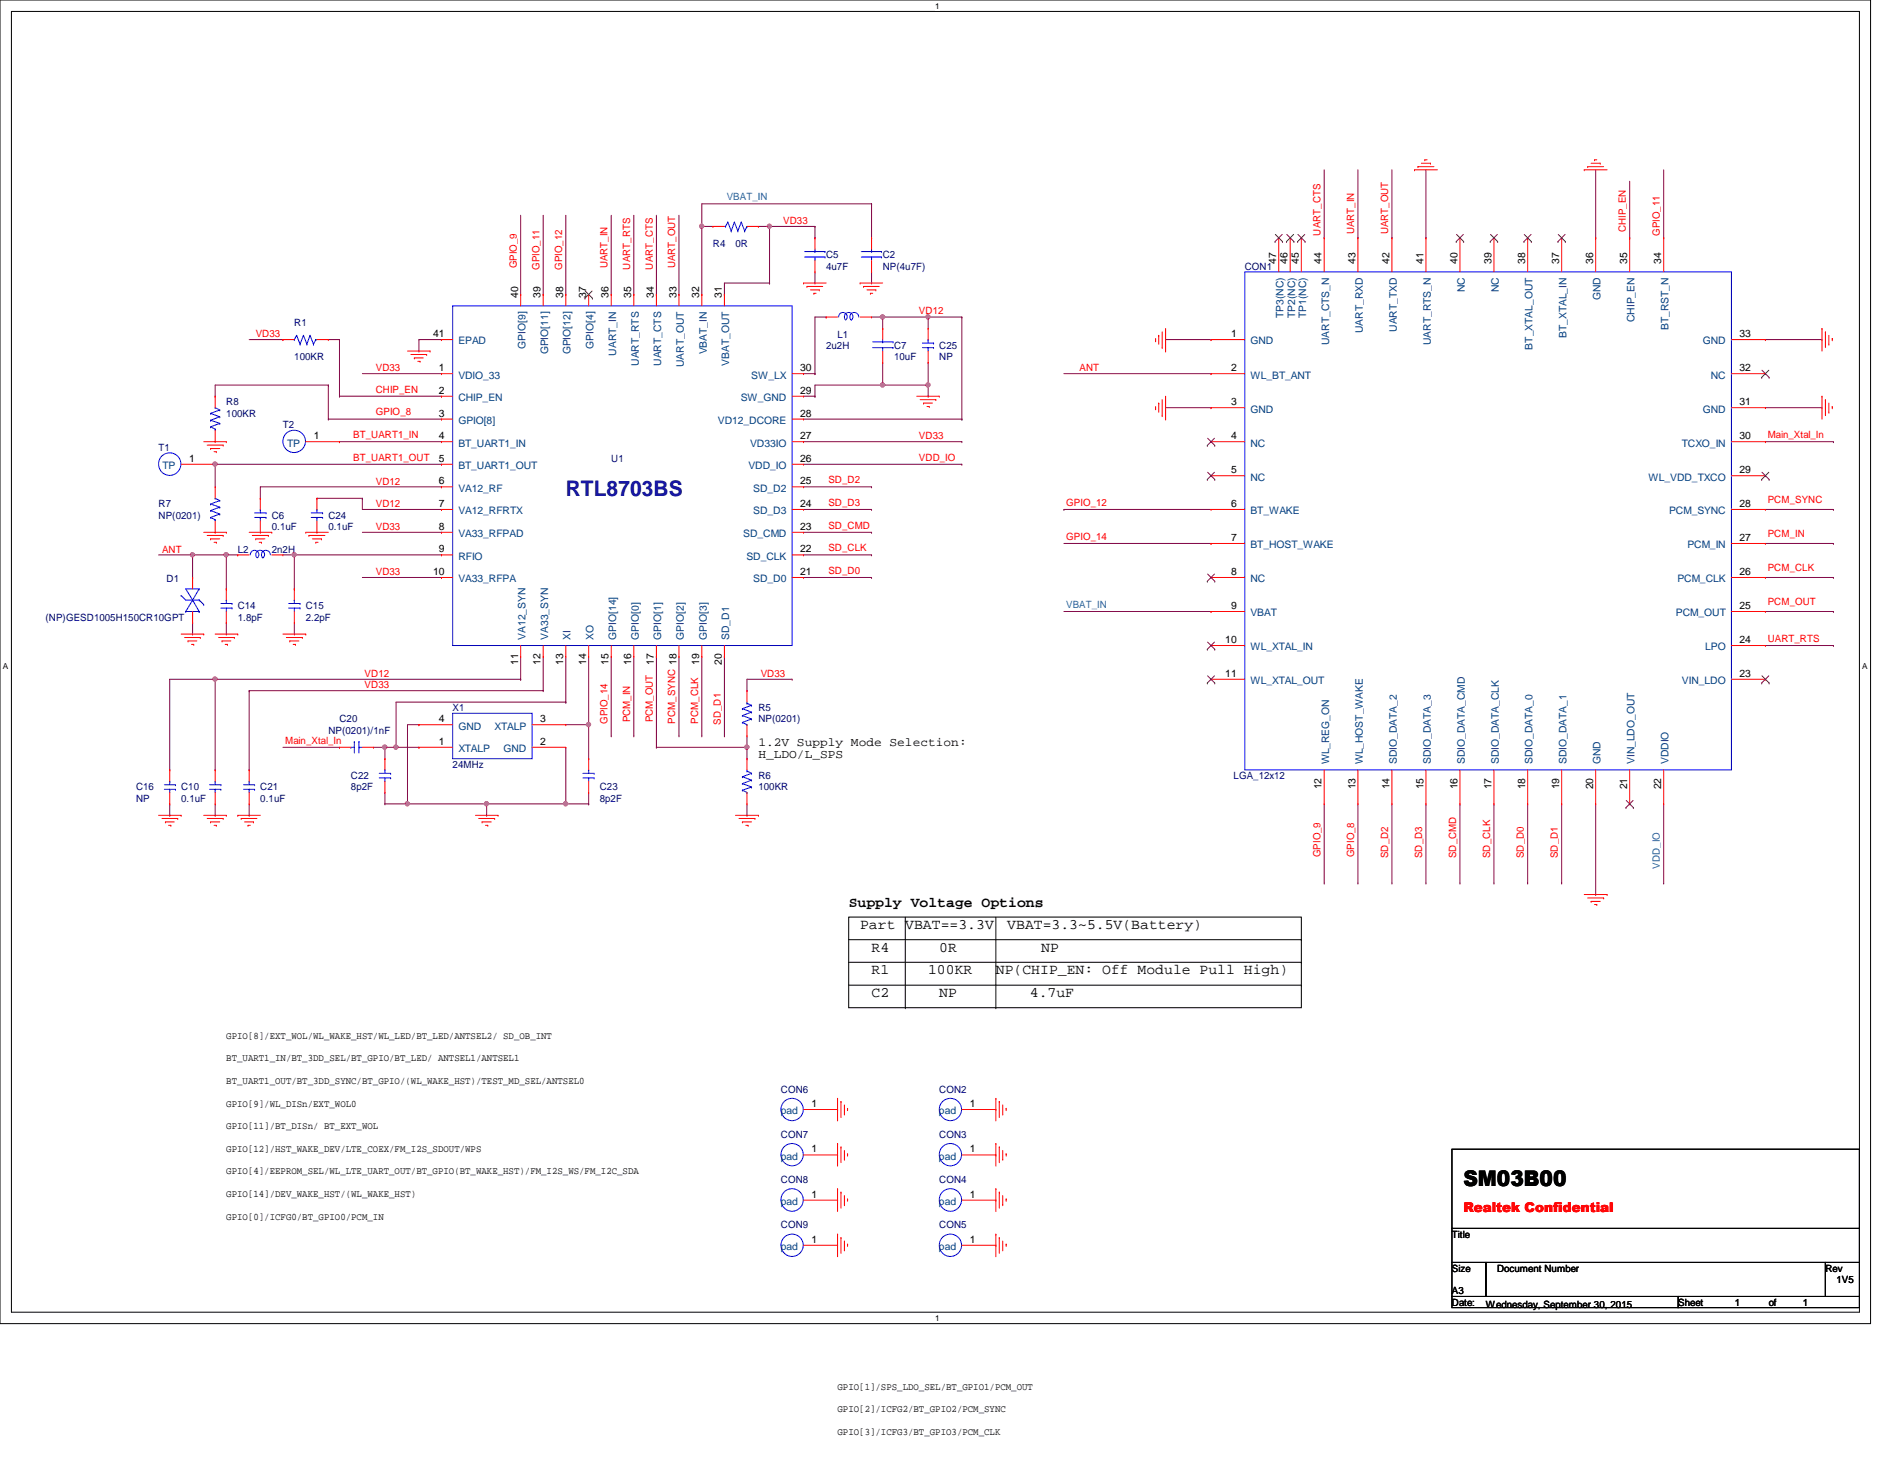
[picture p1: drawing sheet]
<svg xmlns="http://www.w3.org/2000/svg" width="279mm" height="216mm" viewBox="0 0 279 216" stroke-linecap="round" stroke-linejoin="round" font-family="sans-serif">
<path d="M0 0h277.1v196h-277.1zM1.7 1.7h273.8v192.6h-273.8z" fill="none" stroke="#000" stroke-width=".15"/>
<g fill="#fff">
<path d="M138.6 .2h.6v1.3h-.6z"/>
<path d="M138.6 194.5h.6v1.3h-.6z"/>
<path d="M.4 98h.8v1.4h-.8z"/>
<path d="M275.9 98h.7v1.4h-.7z"/>
</g>
<path d="M125.7 135.8h67.1v13.4h-67.1zM125.7 139.1h67.1M134.1 135.8v13.4M147.5 135.8v13.4M192.8 139.1h.1M125.7 142.5h67.1M125.7 145.9h67.1M134.1 149.2h.1M147.5 149.2h.1M192.8 142.5h.1M192.8 145.9h.1" fill="none" stroke="#000" stroke-width=".15"/>
<path d="M33.5 93.9h.1M33.5 87.2h.1M33.5 82.2v5M33.5 92.2v1.7M43.6 93.9h.1M43.6 92.2v1.7M36.9 119v1.7M36.9 120.7h.1" fill="none" stroke="#800040" stroke-width=".15"/>
<circle cx="33.5" cy="82.1" r=".32" fill="#f0f"/>
<circle cx="33.5" cy="82.1" r=".32" fill="none" stroke="#f0f" stroke-width=".15"/>
<g fill="none" stroke="#800040" stroke-width=".15">
<path d="M90.6 31.9v11.7M93.9 31.9v11.7M97.2 31.9v11.7M100.6 31.9v11.7M90.6 43.6h.1M93.9 43.6h.1M97.2 43.6h.1M100.6 43.6h.1M130.8 46.9h6.7M137.5 46.9h.1M119 62.1h23.5M142.5 62.1h.1"/>
<path d="M43.6 82.2h21.8M65.4 82.2h.1M107.3 97.2v11.8M119 82.2h10.1M119 85.5h10.1M129.1 82.2h.1M129.1 85.5h.1M107.3 109h.1"/>
</g>
<circle cx="137.5" cy="46.9" r=".32" fill="#f0f"/>
<circle cx="137.5" cy="46.9" r=".32" fill="none" stroke="#f0f" stroke-width=".15"/>
<g fill="none" stroke="#800040" stroke-width=".15">
<path d="M104 30.2h25.1M129.1 30.2h.1M196.2 35.2h.1M196.2 25.1v10.1M201.2 35.2h.1M201.2 25.1v10.1M206.2 35.2h.1M206.2 25.1v10.1M211.2 35.2h.1M211.2 25.1v10.1M236.4 35.2h.1M236.4 25.1v10.1"/>
<path d="M241.4 35.2h.1M241.4 26.8v8.4M246.5 35.2h.1M246.5 25.1v10.1M119 58.7h1.7M120.7 58.7h.1M120.7 41.9h.1M120.7 40.3v1.6M129.1 41.9h.1M129.1 40.3v1.6M130.8 48.6h.1M130.8 46.9v1.7"/>
<path d="M142.5 46.9v15.2M157.6 55.3h21.8M172.7 50.3h6.7M179.4 55.3h.1M179.4 50.3h.1M261.5 50.3h8.4M269.9 50.3h.1M53.7 78.8h11.7M65.4 78.8h.1M119 78.8h10.1M119 75.4h10.1M119 68.7h23.5"/>
<path d="M119 72.1h10.1M119 65.4h23.5M129.1 78.8h.1M129.1 75.4h.1M129.1 72.1h.1M142.5 68.7h.1M142.5 65.4h.1M142.5 62.1h.1M157.6 75.4h.1M157.6 75.4h21.8M172.7 60.4h6.7M179.4 60.4h.1"/>
<path d="M261.5 75.4h10.1M261.5 65.4h10.1M261.5 60.4h8.4M269.9 60.4h.1M271.6 65.4h.1M271.6 75.4h.1M33.5 82.2h1.7M35.2 82.2h.1M77.1 97.2v3.4M80.5 97.2v5.1M83.8 97.2v6.8M87.2 97.2v15.2"/>
<path d="M90.6 97.2v11.8M93.9 97.2v11.8M97.2 97.2v13.5M100.6 97.2v11.8M104 97.2v11.8M157.6 80.5h21.8M157.6 90.6h21.8M179.4 80.5h.1M179.4 90.6h.1M261.5 80.5h10.1M261.5 90.6h10.1M261.5 85.5h10.1"/>
<path d="M261.5 95.6h10.1M271.6 80.5h.1M271.6 90.6h.1M271.6 85.5h.1M271.6 95.6h.1M41.9 110.7h8.4M50.3 110.7h.1M72.1 119v1.7M77.1 100.6h.1M80.5 102.3h.1M83.8 104h.1M87.2 112.4h.1"/>
<path d="M87.2 107.3h.1M90.6 109h.1M93.9 109h.1M97.2 110.7h.1M100.6 109h.1M104 109h.1M110.7 119v1.7M196.2 119v11.8M201.2 119v11.8M206.2 119v11.8M211.2 119v11.8M216.3 119v11.8"/>
<path d="M221.3 119v11.8M226.3 119v11.8M231.4 119v11.8M236.4 119v13.5M246.5 119v11.8M72.1 120.7h.1M110.7 120.7h.1M196.2 130.8h.1M201.2 130.8h.1M206.2 130.8h.1M211.2 130.8h.1M216.3 130.8h.1"/>
<path d="M221.3 130.8h.1M226.3 130.8h.1M231.4 130.8h.1M236.4 132.5h.1M246.5 130.8h.1"/>
</g>
<circle cx="130.7" cy="46.9" r=".32" fill="#f0f"/>
<circle cx="130.7" cy="46.9" r=".32" fill="none" stroke="#f0f" stroke-width=".15"/>
<g fill="none" stroke="#800040" stroke-width=".15">
<path d="M114 33.5h6.7M120.7 33.5h.1M53.7 55.3h11.7M65.4 55.3h.1M120.7 55.3h.1M120.7 46.9v8.4M57 112.4h.1M57 110.7v1.7M58.7 110.7h.1M58.7 104v6.7M60.4 119h.1M60.4 107.3v11.7"/>
<path d="M83.8 119h.1M83.8 110.7v8.3M110.7 110.7h.1M110.7 109v1.7M110.7 100.6h6.6M117.3 100.6h.1"/>
</g>
<circle cx="58.6" cy="110.6" r=".32" fill="#f0f"/>
<circle cx="58.6" cy="110.6" r=".32" fill="none" stroke="#f0f" stroke-width=".15"/>
<g fill="none" stroke="#800040" stroke-width=".15">
<path d="M77.1 31.9v11.7M80.5 31.9v11.7M83.8 31.9v11.7M48.6 57v5.1M50.3 58.7h.1M50.3 50.3v8.4M62.1 50.3h3.3M65.4 50.3h.1M77.1 43.6h.1M80.5 43.6h.1M83.8 43.6h.1M120.7 57h10.1"/>
<path d="M130.8 57h.1M31.9 68.7h.1M31.9 68.7v3.4M38.6 72.1h26.8M46.9 73.8h.1M46.9 73.8h6.8M48.6 62.1h.1M53.7 75.4h11.7M65.4 75.4h.1M65.4 72.1h.1M31.9 114h.1M31.9 100.6v13.4"/>
<path d="M31.9 119v1.7M36.9 102.3h.1M36.9 102.3h43.6M58.7 110.7h3.4M62.1 110.7h.1M31.9 120.7h.1"/>
</g>
<circle cx="130.7" cy="57" r=".32" fill="#f0f"/>
<circle cx="130.7" cy="57" r=".32" fill="none" stroke="#f0f" stroke-width=".15"/>
<path d="M114 33.5v8.4M62.1 52h.1M62.1 50.3v1.7M114 41.9h.1M43.6 87.2h.1M43.6 82.2v5" fill="none" stroke="#800040" stroke-width=".15"/>
<circle cx="114" cy="33.5" r=".32" fill="#f0f"/>
<circle cx="114" cy="33.5" r=".32" fill="none" stroke="#f0f" stroke-width=".15"/>
<path d="M129.1 35.2h.1M129.1 30.2v5M60.4 107.3h1.7M62.1 107.3h.1M97.2 110.7h13.5M110.7 110.7h.1" fill="none" stroke="#800040" stroke-width=".15"/>
<circle cx="110.6" cy="110.6" r=".32" fill="#f0f"/>
<circle cx="110.6" cy="110.6" r=".32" fill="none" stroke="#f0f" stroke-width=".15"/>
<path d="M120.7 35.2h.1M120.7 33.5v1.7M48.6 62.1h16.8M65.4 62.1h.1M60.4 119h11.7M72.1 119h.1" fill="none" stroke="#800040" stroke-width=".15"/>
<circle cx="60.3" cy="119" r=".32" fill="#f0f"/>
<circle cx="60.3" cy="119" r=".32" fill="none" stroke="#f0f" stroke-width=".15"/>
<circle cx="72.1" cy="119" r=".32" fill="#f0f"/>
<circle cx="72.1" cy="119" r=".32" fill="none" stroke="#f0f" stroke-width=".15"/>
<path d="M41.9 82.2h1.7M43.6 82.2h.1M58.7 104h25.1M83.8 104h.1" fill="none" stroke="#800040" stroke-width=".15"/>
<circle cx="43.6" cy="82.1" r=".32" fill="#f0f"/>
<circle cx="43.6" cy="82.1" r=".32" fill="none" stroke="#f0f" stroke-width=".15"/>
<path d="M31.9 57h16.7M48.6 57h.1M119 55.3h1.7M120.7 58.7h.1M120.7 55.3h.1M120.7 57v1.7M129.1 46.9h1.7M130.8 46.9h.1M137.5 58.7h.1M137.5 57v1.7M83.8 107.3h3.4M87.2 107.3h.1" fill="none" stroke="#800040" stroke-width=".15"/>
<circle cx="87.2" cy="107.3" r=".32" fill="#f0f"/>
<circle cx="87.2" cy="107.3" r=".32" fill="none" stroke="#f0f" stroke-width=".15"/>
<g fill="none" stroke="#800040" stroke-width=".15">
<path d="M31.9 58.7h.1M31.9 57v1.7M48.6 50.3h1.7M50.3 50.3h.1M50.3 58.7h15.1M65.4 58.7h.1M120.7 46.9h1.7M122.4 46.9h.1M53.7 73.8h.1M53.7 73.8v1.6M53.7 85.5h11.7M65.4 85.5h.1"/>
<path d="M55.3 110.7h1.7M57 119h.1M57 110.7h.1M57 117.3v1.7M57 119h3.4M60.4 119h.1M83.8 119h3.4M87.2 119h.1"/>
</g>
<circle cx="57" cy="110.6" r=".32" fill="#f0f"/>
<circle cx="57" cy="110.6" r=".32" fill="none" stroke="#f0f" stroke-width=".15"/>
<path d="M31.9 68.7h33.5M65.4 68.7h.1M36.9 114h.1M36.9 102.3v11.7M87.2 119h.1M87.2 117.3v1.7M110.7 102.3h.1M110.7 100.6v1.7" fill="none" stroke="#800040" stroke-width=".15"/>
<circle cx="31.9" cy="68.7" r=".32" fill="#f0f"/>
<circle cx="31.9" cy="68.7" r=".32" fill="none" stroke="#f0f" stroke-width=".15"/>
<path d="M25.1 100.6h6.8M31.9 100.6h.1M57 110.7h1.7M58.7 110.7h.1" fill="none" stroke="#800040" stroke-width=".15"/>
<circle cx="31.9" cy="100.6" r=".32" fill="#f0f"/>
<circle cx="31.9" cy="100.6" r=".32" fill="none" stroke="#f0f" stroke-width=".15"/>
<path d="M38.6 73.8h.1M38.6 72.1v1.7M72.1 119h11.7M83.8 119h.1M110.7 112.4h.1M110.7 110.7v1.7" fill="none" stroke="#800040" stroke-width=".15"/>
<circle cx="83.8" cy="119" r=".32" fill="#f0f"/>
<circle cx="83.8" cy="119" r=".32" fill="none" stroke="#f0f" stroke-width=".15"/>
<path d="M104 33.5h.1M104 30.2v3.3M36.9 50.3h5M41.9 50.3h.1M137.5 46.9h.1M137.5 57h.1M137.5 46.9v1.7M137.5 53.7v3.3M137.5 46.9h5M142.5 46.9h.1M50.3 65.4h.1M50.3 65.4h15.1" fill="none" stroke="#800040" stroke-width=".15"/>
<circle cx="137.5" cy="57" r=".32" fill="#f0f"/>
<circle cx="137.5" cy="57" r=".32" fill="none" stroke="#f0f" stroke-width=".15"/>
<g fill="none" stroke="#800040" stroke-width=".15">
<path d="M104 33.5h.1M104 33.5h1.6M107.3 43.6h.1M114 41.9h.1M114 41.9h-6.7v1.7M130.8 57h.1M130.8 53.7v3.3M130.8 57h6.7M137.5 57h.1M25.1 114h.1M25.1 100.6v13.4M25.1 119v1.7"/>
<path d="M31.9 100.6h45.2M77.1 100.6h.1M25.1 120.7h.1"/>
</g>
<circle cx="103.9" cy="33.5" r=".32" fill="#f0f"/>
<circle cx="103.9" cy="33.5" r=".32" fill="none" stroke="#f0f" stroke-width=".15"/>
<path d="M104 33.5v10.1M112.4 33.5h1.6M114 33.5h.1M104 43.6h.1M28.5 85.5h.1M28.5 82.2v3.3" fill="none" stroke="#800040" stroke-width=".15"/>
<circle cx="28.5" cy="82.1" r=".32" fill="#f0f"/>
<circle cx="28.5" cy="82.1" r=".32" fill="none" stroke="#f0f" stroke-width=".15"/>
<path d="M23.5 82.2h10M28.5 82.2h.1M28.5 93.9h.1M28.5 92.2v1.7M33.5 82.2h.1" fill="none" stroke="#800040" stroke-width=".15"/>
<g fill="none" stroke="#f00" stroke-width=".15">
<path d="M105.6 33.5h.1M105.6 33.5h1.7M110.7 33.5h1.7M112.4 33.5h.1M120.7 35.2h.1M120.7 35.2v1.7M120.7 38.6v1.7M129.1 35.2h.1M129.1 35.2v1.7M129.1 38.6v1.7M189.4 35.2h.1M189.4 35.2v5.1"/>
<path d="M191.1 35.2h.1M191.1 35.2v5.1M192.8 35.2h.1M192.8 35.2v5.1M196.2 35.2h.1M196.2 35.2v5.1M201.2 35.2h.1M201.2 35.2v5.1M206.2 35.2h.1M206.2 35.2v5.1M209.5 25.1h.1M209.5 25.1h3.4"/>
<path d="M210.1 24.7h.1M210.1 24.7h2.3M210.6 24.2h1.3M211.1 23.7h.1M211.1 23.7h.3M211.2 35.2h.1M211.2 35.2v5.1M211.9 24.2h.1M216.3 35.2h.1M216.3 35.2v5.1M221.3 35.2h.1M221.3 35.2v5.1"/>
<path d="M226.3 35.2h.1M226.3 35.2v5.1M231.4 35.2h.1M231.4 35.2v5.1M234.7 25.1h.1M234.7 25.1h3.4M235.2 24.7h.1M235.2 24.7h2.4M235.7 24.2h1.4M236.2 23.7h.1M236.2 23.7h.4M236.4 35.2h.1"/>
<path d="M236.4 35.2v5.1M237.1 24.2h.1M241.4 35.2h.1M241.4 35.2v5.1M246.5 35.2h.1M246.5 35.2v5.1M31.9 58.7h.1M31.9 58.7v1.7M41.9 50.3h.1M41.9 50.3h1.7M46.9 50.3h1.7M48.6 50.3h.1"/>
<path d="M60.4 52h3.3M60.9 52.5h2.3M61.4 53h.1M61.4 53h1.3M61.9 53.5h.3M62.2 53.5h.1M63.2 52.5h.1M63.7 52h.1M65.4 55.3h.1M65.4 58.7h.1M65.4 50.3h.1M65.4 58.7h1.7"/>
<path d="M65.4 50.3h1.7M65.4 55.3h1.7M77.1 43.6h.1M77.1 43.6v1.7M80.5 43.6h.1M80.5 43.6v1.7M83.8 43.6h.1M83.8 43.6v1.7M87.2 43.6h.1M87.2 43.6v1.7M90.6 43.6h.1M90.6 43.6v1.7"/>
<path d="M93.9 43.6h.1M93.9 43.6v1.7M97.2 43.6h.1M97.2 43.6v1.7M100.6 43.6h.1M100.6 43.6v1.7M104 43.6h.1M104 43.6v1.7M107.3 43.6h.1M107.3 43.6v1.7M117.3 58.7h1.7M117.3 55.3h1.7"/>
<path d="M119 41.9h.1M119 58.7h.1M119 55.3h.1M119 41.9h3.4M119.5 42.4h.1M119.5 42.4h2.4M120.1 42.9h1.3M120.6 43.4h.1M120.6 43.4h.3M120.7 40.3h.1M121.4 42.9h.1M122.4 46.9h.1"/>
<path d="M122.4 46.9h1.7M127.4 41.9h.1M127.4 41.9h3.4M127.4 46.9h1.7M127.9 42.4h.1M127.9 42.4h2.4M128.4 42.9h1.4M128.9 43.4h.1M128.9 43.4h.4M129.1 40.3h.1M129.1 46.9h.1M129.8 42.9h.1"/>
<path d="M130.8 48.6h.1M130.8 53.7h.1M130.8 48.6v1.7M130.8 52v1.7M135.8 58.7h3.3M136.3 59.2h2.3M136.8 59.7h.1M136.8 59.7h1.3M137.5 53.7h.1M137.5 48.6h.1M137.5 48.6v1.7M137.5 52v1.7"/>
<path d="M138.6 59.2h.1M139.1 58.7h.1M171.2 50.5h.1M171.2 50.1v.4M171.7 49.7h.1M171.7 59.7h.1M171.7 49.7v1.3M171.7 59.7v1.3M172.2 51.5h.1M172.2 49.1v2.4M172.2 59.2v2.4M172.7 52h.1"/>
<path d="M172.7 48.6v3.4M172.7 58.7v3.4M179.4 55.3h.1M179.4 50.3h.1M179.4 50.3h5M179.4 55.3h5M256.5 50.3h5M256.5 55.3h5M261.5 50.3h.1M261.5 55.3h.1M269.9 48.6h.1M269.9 58.7h.1"/>
<path d="M269.9 48.6v3.4M269.9 58.7v3.4M270.4 49.1h.1M270.4 59.2h.1M270.4 49.1v2.4M270.4 59.2v2.4M270.9 51h.1M270.9 49.7v1.3M270.9 59.7v1.3M271.4 50.1h.1M271.4 50.1v.4M26.8 68.7h5.1"/>
<path d="M30.2 78.8h3.3M30.2 65.4h3.3M30.7 79.3h2.4M30.7 65.9h2.4M31.2 79.8h.1M31.2 66.4h.1M31.2 79.8h1.4M31.2 66.4h1.4M31.7 66.9h.3M31.9 65.4h.1M31.9 72.1h.1M31.9 78.8h.1"/>
<path d="M31.9 68.7h.1M31.9 63.7v1.7M31.9 72.1v1.7M31.9 77.1v1.7M32 66.9h.1M33.1 79.3h.1M33.1 65.9h.1M33.5 78.8h.1M33.5 65.4h.1M36.9 78.8h3.4M37.4 79.3h2.4M37.9 79.8h.1"/>
<path d="M37.9 79.8h1.3M38.6 78.8h.1M38.6 73.8h.1M38.6 73.8v1.6M38.6 77.1v1.7M39.8 79.3h.1M40.3 78.8h.1M45.3 78.8h.1M45.3 78.8h3.3M45.3 65.4h5M45.8 79.3h.1M45.8 79.3h2.3"/>
<path d="M46.3 79.8h1.3M46.9 78.8h.1M46.9 73.8h.1M46.9 73.8v1.6M46.9 77.1v1.7M47.6 79.8h.1M50.3 65.4h.1M65.4 62.1h.1M65.4 65.4h.1M65.4 68.7h.1M65.4 72.1h.1M65.4 75.4h.1"/>
<path d="M65.4 78.8h.1M65.4 78.8h1.7M65.4 65.4h1.7M65.4 68.7h1.7M65.4 75.4h1.7M65.4 62.1h1.7M65.4 72.1h1.7M117.3 78.8h1.7M117.3 65.4h1.7M117.3 68.7h1.7M117.3 75.4h1.7M117.3 62.1h1.7"/>
<path d="M117.3 72.1h1.7M119 78.8h.1M119 75.4h.1M119 72.1h.1M119 68.7h.1M119 65.4h.1M119 62.1h.1M137.3 60.2h.4M137.7 60.2h.1M171.2 60.5h.1M171.2 60.2v.3M172.2 61.6h.1"/>
<path d="M172.7 62.1h.1M179.4 75.4h.1M179.4 70.4h.1M179.4 60.4h.1M179.4 65.4h.1M179.4 65.4h5M179.4 75.4h5M179.4 60.4h5M179.4 70.4h5M256.5 65.4h5M256.5 75.4h5M256.5 60.4h5"/>
<path d="M256.5 70.4h5M261.5 75.4h.1M261.5 60.4h.1M261.5 65.4h.1M261.5 70.4h.1M270.9 61h.1M271.4 60.2h.1M271.4 60.2v.3M26.8 93.9h3.4M27.3 94.4h2.4M27.9 94.9h.1M27.9 94.9h1.3"/>
<path d="M28.4 95.4h.3M28.5 85.5h.1M28.5 92.2h.1M28.5 85.5v1.7M28.5 90.6v1.6M28.7 95.4h.1M29.7 94.4h.1M30.2 93.9h.1M31.7 80.3h.3M31.9 93.9h3.3M32 80.3h.1M32.4 94.4h2.3"/>
<path d="M32.9 94.9h.1M32.9 94.9h1.3M33.4 95.4h.3M33.5 92.2h.1M33.5 87.2h.1M33.5 87.2v1.7M33.5 90.6v1.6M33.7 95.4h.1M34.7 94.4h.1M35.2 93.9h.1M35.2 82.2h.1M35.2 82.2h1.7"/>
<path d="M38.4 80.3h.3M38.7 80.3h.1M40.3 82.2h1.6M41.9 82.2h.1M41.9 93.9h3.4M42.4 94.4h2.4M42.9 94.9h.1M42.9 94.9h1.4M43.4 95.4h.4M43.6 92.2h.1M43.6 87.2h.1M43.6 87.2v1.7"/>
<path d="M43.6 90.6v1.6M43.8 95.4h.1M44.8 94.4h.1M45.3 93.9h.1M46.8 80.3h.1M46.8 80.3h.3M65.4 82.2h.1M65.4 85.5h.1M65.4 82.2h1.7M65.4 85.5h1.7M77.1 97.2h.1M77.1 95.6v1.6"/>
<path d="M80.5 97.2h.1M80.5 95.6v1.6M83.8 97.2h.1M83.8 95.6v1.6M87.2 97.2h.1M87.2 95.6v1.6M90.6 97.2h.1M90.6 95.6v1.6M93.9 97.2h.1M93.9 95.6v1.6M97.2 97.2h.1M97.2 95.6v1.6"/>
<path d="M100.6 97.2h.1M100.6 95.6v1.6M104 97.2h.1M104 95.6v1.6M107.3 97.2h.1M107.3 95.6v1.6M117.3 82.2h1.7M117.3 85.5h1.7M119 85.5h.1M119 82.2h.1M179.4 80.5h.1M179.4 95.6h.1"/>
<path d="M179.4 85.5h.1M179.4 90.6h.1M179.4 90.6h5M179.4 80.5h5M179.4 95.6h5M179.4 85.5h5M256.5 90.6h5M256.5 80.5h5M256.5 95.6h5M256.5 85.5h5M261.5 90.6h.1M261.5 80.5h.1"/>
<path d="M261.5 85.5h.1M261.5 95.6h.1M25.1 119h.1M25.1 114h.1M25.1 114v1.7M25.1 117.3v1.7M31.9 119h.1M31.9 114h.1M31.9 114v1.7M31.9 117.3v1.7M36.9 119h.1M36.9 114h.1"/>
<path d="M36.9 114v1.7M36.9 117.3v1.7M50.3 110.7h.1M50.3 110.7h1.7M53.7 110.7h1.6M55.3 110.7h.1M57 117.3h.1M57 112.4h.1M57 112.4v1.6M57 115.7v1.6M62.1 110.7h.1M62.1 107.3h.1"/>
<path d="M62.1 110.7h5M62.1 107.3h5M78.8 110.7h5M78.8 107.3h5M83.8 107.3h.1M83.8 110.7h.1M87.2 117.3h.1M87.2 112.4h.1M87.2 112.4v1.6M87.2 115.7v1.6M110.7 119h.1M110.7 112.4h.1"/>
<path d="M110.7 109h.1M110.7 102.3h.1M110.7 102.3v1.7M110.7 107.3v1.7M110.7 112.4v1.6M110.7 117.3v1.7M179.4 100.6h.1M179.4 100.6h5M196.2 119h.1M196.2 114v5M201.2 119h.1M201.2 114v5"/>
<path d="M206.2 119h.1M206.2 114v5M211.2 119h.1M211.2 114v5M216.3 119h.1M216.3 114v5M221.3 119h.1M221.3 114v5M226.3 119h.1M226.3 114v5M231.4 119h.1M231.4 114v5"/>
<path d="M236.4 119h.1M236.4 114v5M241.4 119h.1M241.4 114v5M246.5 119h.1M246.5 114v5M256.5 100.6h5M261.5 100.6h.1M23.5 120.7h3.3M24 121.2h2.3M24.5 121.7h.1M24.5 121.7h1.3"/>
<path d="M25 122.2h.3M25.3 122.2h.1M26.3 121.2h.1M26.8 120.7h.1M30.2 120.7h3.3M30.7 121.2h2.4M31.2 121.7h.1M31.2 121.7h1.4M31.7 122.2h.3M32 122.2h.1M33.1 121.2h.1M33.5 120.7h.1"/>
<path d="M35.2 120.7h.1M35.2 120.7h3.4M35.7 121.2h.1M35.7 121.2h2.4M36.2 121.7h1.3M36.7 122.2h.1M36.7 122.2h.4M37.5 121.7h.1M70.4 120.7h3.4M70.9 121.2h2.4M71.4 121.7h.1M71.4 121.7h1.4"/>
<path d="M71.9 122.2h.4M72.3 122.2h.1M73.3 121.2h.1M73.8 120.7h.1M109 120.7h3.4M109.5 121.2h2.3M110 121.7h.1M110 121.7h1.3M110.5 122.2h.3M110.8 122.2h.1M111.8 121.2h.1M112.4 120.7h.1"/>
<path d="M234.7 132.5h3.4M235.2 133h2.4M235.7 133.5h.1M235.7 133.5h1.4M236.2 133.9h.4M236.6 133.9h.1M237.6 133h.1M238.1 132.5h.1M119 177.7h5.1M119 171h5.1M119 164.3h5.1M124.1 176h.1"/>
<path d="M124.1 162.6h.1M124.1 169.3h.1M124.1 171h.1M124.1 177.7h.1M124.1 164.3h.1M124.1 162.6v3.4M124.1 169.3v3.4M124.1 176v3.4M124.6 176.5h.1M124.6 163.1h.1M124.6 169.8h.1M124.6 163.1v2.4"/>
<path d="M124.6 169.8v2.4M124.6 176.5v2.4M125.1 178.4h.1M125.1 165h.1M125.1 171.7h.1M125.1 163.6v1.4M125.1 170.3v1.4M125.1 177v1.4M125.6 177.5h.1M125.6 164.1h.1M125.6 170.9h.1M125.6 164.1v.4"/>
<path d="M125.6 170.9v.3M125.6 177.5v.4M142.5 177.7h5M142.5 171h5M142.5 164.3h5M147.5 169.3h.1M147.5 176h.1M147.5 162.6h.1M147.5 177.7h.1M147.5 164.3h.1M147.5 171h.1M147.5 162.6v3.4"/>
<path d="M147.5 169.3v3.4M147.5 176v3.4M148 169.8h.1M148 176.5h.1M148 163.1h.1M148 163.1v2.4M148 169.8v2.4M148 176.5v2.4M148.5 171.7h.1M148.5 178.4h.1M148.5 165h.1M148.5 163.6v1.4"/>
<path d="M148.5 170.3v1.4M148.5 177v1.4M149.1 170.9h.1M149.1 177.5h.1M149.1 164.1h.1M149.1 164.1v.4M149.1 170.9v.3M149.1 177.5v.4M119 184.4h5.1M124.1 182.8h.1M124.1 184.4h.1M124.1 182.8v3.3"/>
<path d="M124.6 183.3h.1M124.6 183.3v2.3M125.1 185.1h.1M125.1 183.8v1.3M125.6 184.2h.1M125.6 184.2v.4M142.5 184.4h5M147.5 182.8h.1M147.5 184.4h.1M147.5 182.8v3.3M148 183.3h.1M148 183.3v2.3"/>
<path d="M148.5 185.1h.1M148.5 183.8v1.3M149.1 184.2h.1M149.1 184.2v.4"/>
</g>
<path d="M215.1 170.2h60.4v11.7h-60.4zM215.1 181.9h60.4v5h-60.4zM215.1 186.9h5v5.1h-5zM215.1 192h33.5v1.6h-33.5zM220.1 186.9h50.3v5.1h-50.3zM248.6 192h26.9v1.6h-26.9zM270.4 186.9h5.1v5.1h-5.1z" fill="none" stroke="#000" stroke-width=".15"/>
<g fill="none" stroke="#00f" stroke-width=".15">
<path d="M107.3 33.5h.2M107.5 33.5h.1M107.8 32.9h.1M107.8 32.9l-.3 .6M107.8 32.9l.5 1.3M108.3 34.2h.1M108.8 32.9h.1M108.8 32.9l-.5 1.3M108.8 32.9l.5 1.3M109.3 34.2h.1M109.8 32.9h.1M109.8 32.9l-.5 1.3"/>
<path d="M109.8 32.9l.5 1.3M110.3 34.2h.1M110.7 33.5h.1M110.7 33.5l-.4 .7M119.2 38.1h3M119.2 37.3h3M120.7 37.3h.1M120.7 38.1h.1M120.7 36.9v.4M120.7 38.1v.5M122.2 38.1h.1M122.2 37.3h.1"/>
<path d="M127.6 38.1h3M127.6 37.3h3M129.1 37.3h.1M129.1 38.1h.1M129.1 36.9v.4M129.1 38.1v.5M130.6 38.1h.1M130.6 37.3h.1M43.6 50.3h.1M43.9 49.7h.1M43.9 49.7l.5 1.3M43.9 49.7l-.3 .6"/>
<path d="M44.4 51h.1M45 49.7h.1M45 49.7l.5 1.3M45 49.7l-.6 1.3M45.5 51h.1M45.9 49.7h.1M45.9 49.7l.5 1.3M45.9 49.7l-.4 1.3M46.4 51h.1M46.8 50.3h.1M46.8 50.3l-.4 .7M67.1 45.3h50.2v50.3h-50.2z"/>
<path d="M124.2 46.9a.63 .63 0 0 1 .9-.6 .63 .63 0 0 1 .2 1.1M125.3 47.4a.64 .64 0 0 1 0-.9 .64 .64 0 0 1 .9 0 .64 .64 0 0 1 0 .9M127.2 46.9a.66 .66 0 0 0-.9-.6 .66 .66 0 0 0-.2 1.1M129.3 51.5h3M129.3 50.6h3M130.8 50.6h.1M130.8 51.5h.1M130.8 50.3v.3M130.8 51.5v.5M132.3 51.5h.1M132.3 50.6h.1M136.7 51.5h1.6"/>
<path d="M136.7 50.8h1.6M137.5 50.3h.1M137.5 51.5h.1M137.5 50.3v.5M137.5 51.5v.5M138.3 51.5h.1M138.3 50.8h.1M184.4 40.3h72.1v73.7h-72.1zM31.2 63.2h.1M31.2 62.2h.1M31.2 61.2h.1M31.2 76.6h.1"/>
<path d="M31.2 75.6h.1M31.2 74.6h.1M31.2 63.2l.7 .3M31.2 62.2l1.4 .5M31.2 61.2l1.4 .5M31.2 76.6l.7 .4M31.2 75.6l1.4 .5M31.2 74.6l1.4 .5M31.9 60.4h.1M31.9 63.5h.1M31.9 73.8h.1M31.9 77h.1"/>
<path d="M31.9 60.4l.7 .3M31.9 63.5v.2M31.9 77v.1M31.9 73.8l.7 .3M32.6 62.7h.1M32.6 61.7h.1M32.6 60.7h.1M32.6 76.1h.1M32.6 75.1h.1M32.6 74.1h.1M32.6 62.7l-1.4 .5M32.6 61.7l-1.4 .5"/>
<path d="M32.6 60.7l-1.4 .5M32.6 76.1l-1.4 .5M32.6 75.1l-1.4 .5M32.6 74.1l-1.4 .5M37.7 76.6h1.7M37.7 75.9h1.7M38.6 75.4h.1M38.6 76.6h.1M38.6 75.4v.5M38.6 76.6v.5M39.4 76.6h.1M39.4 75.9h.1"/>
<path d="M46.1 76.6h1.7M46.1 75.9h1.7M46.9 75.4h.1M46.9 76.6h.1M46.9 75.4v.5M46.9 76.6v.5M47.8 76.6h.1M47.8 75.9h.1M26.8 88.2h.1M26.8 88.2l.7 .7h2M27.5 90.6h.1M27.5 90.6h2"/>
<path d="M28.5 88.9h.1M28.5 88.9l1 1.7M28.5 88.9l-1 1.7M29.5 87.2h.1M29.5 88.9h.1M29.5 90.6h.1M29.5 87.2h-2l1 1.7M29.5 87.2l-1 1.7M29.5 88.9l.7 .6M30.2 89.5h.1M32.7 90h1.7M32.7 89.4h1.7"/>
<path d="M33.5 88.9h.1M33.5 90h.1M33.5 88.9v.5M33.5 90v.6M34.4 90h.1M34.4 89.4h.1M37.1 82.2a.63 .63 0 0 1 .9-.7 .63 .63 0 0 1 .1 1.1M38.1 82.6a.64 .64 0 0 1 0-.9 .64 .64 0 0 1 .9 0 .64 .64 0 0 1 0 .9M40 82.2a.66 .66 0 0 0-.9-.7 .66 .66 0 0 0-.2 1.1M42.8 90h1.6M42.8 89.4h1.6M43.6 88.9h.1"/>
<path d="M43.6 90h.1M43.6 88.9v.5M43.6 90v.6M44.4 90h.1M44.4 89.4h.1M24.3 116.9h1.7M24.3 116.2h1.7M25.1 115.7h.1M25.1 116.9h.1M25.1 115.7v.5M25.1 116.9v.4M26 116.9h.1"/>
<path d="M26 116.2h.1M31 116.9h1.7M31 116.2h1.7M31.9 115.7h.1M31.9 116.9h.1M31.9 115.7v.5M31.9 116.9v.4M32.7 116.9h.1M32.7 116.2h.1M36.1 116.9h1.6M36.1 116.2h1.6M36.9 115.7h.1"/>
<path d="M36.9 116.9h.1M36.9 115.7v.5M36.9 116.9v.4M37.7 116.9h.1M37.7 116.2h.1M52 110.7h.1M52 110.7h.5M52.5 109.8h.1M52.5 109.8v1.7M53.2 109.8h.1M53.2 110.7h.1M53.2 109.8v1.7"/>
<path d="M53.2 110.7h.5M56.2 115.2h1.7M56.2 114.5h1.7M57 114h.1M57 115.2h.1M57 114v.5M57 115.2v.5M57.9 115.2h.1M57.9 114.5h.1M67.1 105.6h11.7v6.8h-11.7zM86.4 115.2h1.6M86.4 114.5h1.6"/>
<path d="M87.2 114h.1M87.2 115.2h.1M87.2 114v.5M87.2 115.2v.5M88 115.2h.1M88 114.5h.1M110 115h.1M110 116h.1M110 117h.1M110 104.9h.1M110 106h.1M110 107h.1"/>
<path d="M110 115l1.3 .5M110 116l1.3 .5M110 117l.7 .3M110 104.9l1.3 .6M110 106l1.3 .5M110 107l.7 .3M110.7 117.3h.1M110.7 114.2h.1M110.7 107.3h.1M110.7 104.1h.1M110.7 114.2l.6 .3M110.7 104v.1"/>
<path d="M110.7 114v.2M110.7 104.1l.6 .3M111.3 114.5h.1M111.3 115.5h.1M111.3 116.5h.1M111.3 104.4h.1M111.3 105.5h.1M111.3 106.5h.1M111.3 114.5l-1.3 .5M111.3 115.5l-1.3 .5M111.3 116.5l-1.3 .5M111.3 104.4l-1.3 .5"/>
<path d="M111.3 105.5l-1.3 .5M111.3 106.5l-1.3 .5"/>
<circle cx="25.1" cy="68.7" r="1.67"/>
<circle cx="43.6" cy="65.4" r="1.67"/>
<circle cx="117.3" cy="177.7" r="1.67"/>
<circle cx="117.3" cy="171" r="1.65"/>
<circle cx="117.3" cy="164.3" r="1.65"/>
<circle cx="140.8" cy="177.7" r="1.67"/>
<circle cx="140.8" cy="171" r="1.65"/>
<circle cx="140.8" cy="164.3" r="1.65"/>
<circle cx="117.3" cy="184.4" r="1.65"/>
<circle cx="140.8" cy="184.4" r="1.65"/>
</g>
<g fill="none" stroke="#804000" stroke-width=".15">
<path d="M188.9 35.8h.1M188.9 34.7l1.1 1.1M189.9 34.7l-1 1.1M190 35.8h.1M190.6 35.8h.1M190.6 34.7l1.1 1.1M191.6 34.7l-1 1.1M191.7 35.8h.1M192.2 35.8h.1M192.3 34.7l1 1.1M193.3 34.7l-1.1 1.1M193.3 35.8h.1"/>
<path d="M215.7 35.8h.1M215.8 34.7l1 1.1M216.8 34.7l-1.1 1.1M216.8 35.8h.1M220.8 35.8h.1M220.8 34.7l1.1 1.1M221.8 34.7l-1 1.1M221.9 35.8h.1M225.8 35.8h.1M225.8 34.7l1.1 1.1M226.8 34.7l-1 1.1M226.9 35.8h.1"/>
<path d="M230.8 35.8h.1M230.8 34.7l1.1 1.1M231.9 34.7l-1.1 1.1M231.9 35.8h.1M86.7 44.2h.1M86.7 43.1l1.1 1.1M87.7 43.1l-1 1.1M87.8 44.2h.1M261 55.9h.1M261 54.8l1.1 1.1M262 54.8l-1 1.1M262.1 55.9h.1"/>
<path d="M178.9 71h.1M178.9 66h.1M178.9 69.9l1.1 1.1M178.9 64.9l1.1 1.1M179.9 69.9l-1 1.1M179.9 64.9l-1 1.1M180 71h.1M180 66h.1M261 71h.1M261 69.9l1.1 1.1M262 69.9l-1 1.1M262.1 71h.1"/>
<path d="M178.9 96.1h.1M178.9 86.1h.1M178.9 95.1l1.1 1M178.9 85l1.1 1.1M179.9 95.1l-1 1M179.9 85l-1 1.1M180 96.1h.1M180 86.1h.1M178.9 101.1h.1M178.9 100.1l1.1 1M179.9 100.1l-1 1M180 101.1h.1"/>
<path d="M240.9 119.6h.1M240.9 118.5l1.1 1.1M241.9 118.5l-1 1.1M242 119.6h.1M261 101.1h.1M261 100.1l1.1 1M262 100.1l-1 1M262.1 101.1h.1"/>
</g>
<circle cx="33.5" cy="82.1" r=".32" fill="#f0f"/>
<circle cx="33.5" cy="82.1" r=".32" fill="none" stroke="#f0f" stroke-width=".15"/>
<circle cx="137.5" cy="46.9" r=".32" fill="#f0f"/>
<circle cx="137.5" cy="46.9" r=".32" fill="none" stroke="#f0f" stroke-width=".15"/>
<circle cx="130.7" cy="46.9" r=".32" fill="#f0f"/>
<circle cx="130.7" cy="46.9" r=".32" fill="none" stroke="#f0f" stroke-width=".15"/>
<circle cx="58.6" cy="110.6" r=".32" fill="#f0f"/>
<circle cx="58.6" cy="110.6" r=".32" fill="none" stroke="#f0f" stroke-width=".15"/>
<circle cx="130.7" cy="57" r=".32" fill="#f0f"/>
<circle cx="130.7" cy="57" r=".32" fill="none" stroke="#f0f" stroke-width=".15"/>
<circle cx="114" cy="33.5" r=".32" fill="#f0f"/>
<circle cx="114" cy="33.5" r=".32" fill="none" stroke="#f0f" stroke-width=".15"/>
<circle cx="110.6" cy="110.6" r=".32" fill="#f0f"/>
<circle cx="110.6" cy="110.6" r=".32" fill="none" stroke="#f0f" stroke-width=".15"/>
<circle cx="60.3" cy="119" r=".32" fill="#f0f"/>
<circle cx="60.3" cy="119" r=".32" fill="none" stroke="#f0f" stroke-width=".15"/>
<circle cx="72.1" cy="119" r=".32" fill="#f0f"/>
<circle cx="72.1" cy="119" r=".32" fill="none" stroke="#f0f" stroke-width=".15"/>
<circle cx="43.6" cy="82.1" r=".32" fill="#f0f"/>
<circle cx="43.6" cy="82.1" r=".32" fill="none" stroke="#f0f" stroke-width=".15"/>
<circle cx="87.2" cy="107.3" r=".32" fill="#f0f"/>
<circle cx="87.2" cy="107.3" r=".32" fill="none" stroke="#f0f" stroke-width=".15"/>
<circle cx="57" cy="110.6" r=".32" fill="#f0f"/>
<circle cx="57" cy="110.6" r=".32" fill="none" stroke="#f0f" stroke-width=".15"/>
<circle cx="31.9" cy="68.7" r=".32" fill="#f0f"/>
<circle cx="31.9" cy="68.7" r=".32" fill="none" stroke="#f0f" stroke-width=".15"/>
<circle cx="31.9" cy="100.6" r=".32" fill="#f0f"/>
<circle cx="31.9" cy="100.6" r=".32" fill="none" stroke="#f0f" stroke-width=".15"/>
<circle cx="83.8" cy="119" r=".32" fill="#f0f"/>
<circle cx="83.8" cy="119" r=".32" fill="none" stroke="#f0f" stroke-width=".15"/>
<circle cx="137.5" cy="57" r=".32" fill="#f0f"/>
<circle cx="137.5" cy="57" r=".32" fill="none" stroke="#f0f" stroke-width=".15"/>
<circle cx="103.9" cy="33.5" r=".32" fill="#f0f"/>
<circle cx="103.9" cy="33.5" r=".32" fill="none" stroke="#f0f" stroke-width=".15"/>
<circle cx="28.5" cy="82.1" r=".32" fill="#f0f"/>
<circle cx="28.5" cy="82.1" r=".32" fill="none" stroke="#f0f" stroke-width=".15"/>
<text font-size="3.2" fill="#000080" x="83.8" y="73.4">RTL8703BS</text>
<text font-size="3.2" x="216.8" y="175.7">SM03B00</text>
<g font-size="2.2">
<text x="125.7" y="134.2">Supply Voltage Options</text>
<text x="127.4" y="137.6">Part VBAT==3.3V</text>
<text x="149.2" y="137.6">VBAT=3.3~5.5V(Battery)</text>
<text x="129.1" y="140.9">R4</text>
<text x="139.1" y="140.9">0R</text>
<text x="154.3" y="140.9">NP</text>
<text x="129.1" y="144.3">R1</text>
<text x="129.1" y="147.7">C2</text>
<text x="137.5" y="144.3">100KR</text>
<text x="139.1" y="147.7">NP</text>
<text x="147.5" y="144.3">NP(CHIP_EN: Off Module Pull High)</text>
<text x="152.6" y="147.7">4.7uF</text>
</g>
<text font-size="2" fill="#f00" x="216.8" y="179.4">Realtek Confidential</text>
<g font-size="1.8">
<text x="112.4" y="110.4">1.2V Supply Mode Selection:</text>
<text x="112.4" y="112.2">H_LDO/L_SPS</text>
</g>
<g font-size="1.5" fill="#0080c0">
<text x="107.7" y="29.6">VBAT_IN</text>
<text x="157.9" y="90">VBAT_IN</text>
<text x="245.9" y="128.6" transform="rotate(-90 245.9 128.6)">VDD_IO</text>
</g>
<g font-size="1.5" fill="#f00">
<text x="116" y="33.2">VD33</text>
<text x="195.6" y="34.9" transform="rotate(-90 195.6 34.9)">UART_CTS</text>
<text x="200.6" y="34.7" transform="rotate(-90 200.6 34.7)">UART_IN</text>
<text x="205.7" y="34.7" transform="rotate(-90 205.7 34.7)">UART_OUT</text>
<text x="240.9" y="34.4" transform="rotate(-90 240.9 34.4)">CHIP_EN</text>
<text x="245.9" y="34.9" transform="rotate(-90 245.9 34.9)">GPIO_11</text>
<text x="76.6" y="39.8" transform="rotate(-90 76.6 39.8)">GPIO_9</text>
<text x="79.9" y="39.9" transform="rotate(-90 79.9 39.9)">GPIO_11</text>
<text x="83.3" y="39.9" transform="rotate(-90 83.3 39.9)">GPIO_12</text>
<text x="90" y="39.8" transform="rotate(-90 90 39.8)">UART_IN</text>
<text x="93.3" y="39.9" transform="rotate(-90 93.3 39.9)">UART_RTS</text>
<text x="96.7" y="39.9" transform="rotate(-90 96.7 39.9)">UART_CTS</text>
<text x="100" y="39.8" transform="rotate(-90 100 39.8)">UART_OUT</text>
<text x="136.1" y="46.4">VD12</text>
<text x="37.9" y="50">VD33</text>
<text x="55.7" y="55">VD33</text>
<text x="55.7" y="58.1">CHIP_EN</text>
<text x="159.9" y="55">ANT</text>
<text x="52.3" y="64.9">BT_UART1_IN</text>
<text x="55.7" y="61.5">GPIO_8</text>
<text x="136.1" y="65.1">VD33</text>
<text x="261.9" y="64.9">Main_Xtal_In</text>
<text x="52.3" y="68.2">BT_UART1_OUT</text>
<text x="55.7" y="71.8">VD12</text>
<text x="122.7" y="71.5">SD_D2</text>
<text x="136.1" y="68.2">VDD_IO</text>
<text x="55.7" y="75.1">VD12</text>
<text x="122.7" y="74.9">SD_D3</text>
<text x="157.9" y="74.9">GPIO_12</text>
<text x="261.9" y="74.5">PCM_SYNC</text>
<text x="24" y="81.8">ANT</text>
<text x="55.7" y="78.5">VD33</text>
<text x="122.7" y="81.6">SD_CLK</text>
<text x="122.7" y="78.3">SD_CMD</text>
<text x="157.9" y="79.9">GPIO_14</text>
<text x="261.9" y="79.6">PCM_IN</text>
<text x="55.7" y="85.2">VD33</text>
<text x="122.7" y="85">SD_D0</text>
<text x="261.9" y="89.7">PCM_OUT</text>
<text x="261.9" y="84.6">PCM_CLK</text>
<text x="261.9" y="95">UART_RTS</text>
<text x="54" y="101.9">VD33</text>
<text x="54" y="100.2">VD12</text>
<text x="112.7" y="100.2">VD33</text>
<text x="90" y="107.1" transform="rotate(-90 90 107.1)">GPIO_14</text>
<text x="93.3" y="107" transform="rotate(-90 93.3 107)">PCM_IN</text>
<text x="96.7" y="107" transform="rotate(-90 96.7 107)">PCM_OUT</text>
<text x="100" y="107.1" transform="rotate(-90 100 107.1)">PCM_SYNC 18</text>
<text x="103.4" y="107.1" transform="rotate(-90 103.4 107.1)">PCM_CLK</text>
<text x="106.8" y="107.3" transform="rotate(-90 106.8 107.3)">SD_D1</text>
<text x="42.2" y="110.1">Main_Xtal_In</text>
<text x="195.6" y="126.9" transform="rotate(-90 195.6 126.9)">GPIO_9</text>
<text x="200.6" y="126.9" transform="rotate(-90 200.6 126.9)">GPIO_8</text>
<text x="205.7" y="127.1" transform="rotate(-90 205.7 127.1)">SD_D2</text>
<text x="210.7" y="127.1" transform="rotate(-90 210.7 127.1)">SD_D3</text>
<text x="215.7" y="127.1" transform="rotate(-90 215.7 127.1)">SD_CMD</text>
<text x="220.8" y="127.1" transform="rotate(-90 220.8 127.1)">SD_CLK</text>
<text x="225.8" y="127.1" transform="rotate(-90 225.8 127.1)">SD_D0</text>
<text x="230.8" y="127.1" transform="rotate(-90 230.8 127.1)">SD_D1</text>
</g>
<g font-size="1.5" fill="#000080">
<text x="105.6" y="36.6">R4</text>
<text x="109" y="36.6">0R</text>
<text x="122.4" y="38.3">C5</text>
<text x="122.4" y="39.9">4u7F</text>
<text x="130.8" y="38.3">C2</text>
<text x="130.8" y="39.9">NP(4u7F)</text>
<text x="184.4" y="39.9">CON1</text>
<text x="43.6" y="48.3">R1</text>
<text x="43.6" y="53.3">100KR</text>
<text x="122.4" y="51.6">2u2H</text>
<text x="124.1" y="50">L1</text>
<text x="132.5" y="51.6">C7</text>
<text x="132.5" y="53.3">10uF</text>
<text x="139.1" y="51.6">C25</text>
<text x="139.1" y="53.3">NP</text>
<text x="33.5" y="60">R8</text>
<text x="33.5" y="61.7">100KR</text>
<text x="41.9" y="63.4">T2</text>
<text x="23.5" y="66.8">T1</text>
<text x="90.6" y="68.4">U1</text>
<text x="23.5" y="75.1">R7</text>
<text x="23.5" y="76.8">NP(0201)</text>
<text x="40.3" y="76.8">C6</text>
<text x="48.6" y="76.8">C24</text>
<text x="35.2" y="81.8">L2</text>
<text x="40.3" y="81.8">2n2H</text>
<text x="40.3" y="78.5">0.1uF</text>
<text x="48.6" y="78.5">0.1uF</text>
<text x="24.7" y="86.2">D1</text>
<text x="6.7" y="91.9">(NP)GESD1005H150CR10GPT</text>
<text x="35.2" y="90.2">C14</text>
<text x="35.2" y="91.9">1.8pF</text>
<text x="45.3" y="90.2">C15</text>
<text x="45.3" y="91.9">2.2pF</text>
<text x="50.3" y="107">C20</text>
<text x="67.1" y="105.3">X1</text>
<text x="112.4" y="105.3">R5</text>
<text x="112.4" y="107">NP(0201)</text>
<text x="48.6" y="108.7">NP(0201)/1nF</text>
<text x="67.1" y="113.7">24MHz</text>
<text x="20.2" y="117.1">C16</text>
<text x="20.2" y="118.7">NP</text>
<text x="26.8" y="117.1">C10</text>
<text x="26.8" y="118.7">0.1uF</text>
<text x="38.6" y="117.1">C21</text>
<text x="38.6" y="118.7">0.1uF</text>
<text x="52" y="115.4">C22</text>
<text x="52" y="117.1">8p2F</text>
<text x="88.9" y="117.1">C23</text>
<text x="88.9" y="118.7">8p2F</text>
<text x="112.4" y="115.4">R6</text>
<text x="112.4" y="117.1">100KR</text>
<text x="182.8" y="115.4">LGA_12x12</text>
<text x="115.7" y="161.8">CON6</text>
<text x="139.1" y="161.8">CON2</text>
<text x="115.7" y="168.5">CON7</text>
<text x="139.1" y="168.5">CON3</text>
<text x="115.7" y="175.2">CON8</text>
<text x="139.1" y="175.2">CON4</text>
<text x="115.7" y="181.9">CON9</text>
<text x="139.1" y="181.9">CON5</text>
</g>
<g font-size="1.5">
<text x="189.1" y="39.1" transform="rotate(-90 189.1 39.1)">47</text>
<text x="190.8" y="39.1" transform="rotate(-90 190.8 39.1)">46</text>
<text x="192.4" y="39.1" transform="rotate(-90 192.4 39.1)">45</text>
<text x="195.8" y="39.1" transform="rotate(-90 195.8 39.1)">44</text>
<text x="200.8" y="39.1" transform="rotate(-90 200.8 39.1)">43</text>
<text x="205.8" y="39.1" transform="rotate(-90 205.8 39.1)">42</text>
<text x="210.9" y="39.1" transform="rotate(-90 210.9 39.1)">41</text>
<text x="215.9" y="39.1" transform="rotate(-90 215.9 39.1)">40</text>
<text x="220.9" y="39.1" transform="rotate(-90 220.9 39.1)">39</text>
<text x="225.9" y="39.1" transform="rotate(-90 225.9 39.1)">38</text>
<text x="231" y="39.1" transform="rotate(-90 231 39.1)">37</text>
<text x="236" y="39.1" transform="rotate(-90 236 39.1)">36</text>
<text x="241" y="39.1" transform="rotate(-90 241 39.1)">35</text>
<text x="246.1" y="39.1" transform="rotate(-90 246.1 39.1)">34</text>
<text x="76.8" y="44.1" transform="rotate(-90 76.8 44.1)">40</text>
<text x="80.1" y="44.1" transform="rotate(-90 80.1 44.1)">39</text>
<text x="83.4" y="44.1" transform="rotate(-90 83.4 44.1)">38</text>
<text x="86.8" y="44.1" transform="rotate(-90 86.8 44.1)">37</text>
<text x="90.2" y="44.1" transform="rotate(-90 90.2 44.1)">36</text>
<text x="93.5" y="44.1" transform="rotate(-90 93.5 44.1)">35</text>
<text x="96.9" y="44.1" transform="rotate(-90 96.9 44.1)">34</text>
<text x="100.2" y="44.1" transform="rotate(-90 100.2 44.1)">33</text>
<text x="103.6" y="44.1" transform="rotate(-90 103.6 44.1)">32</text>
<text x="106.9" y="44.1" transform="rotate(-90 106.9 44.1)">31</text>
<text x="64.2" y="49.9">41</text>
<text x="182.4" y="49.9">1</text>
<text x="257.7" y="49.9">33</text>
<text x="65" y="54.9">1</text>
<text x="65" y="58.3">2</text>
<text x="118.5" y="58.3">29</text>
<text x="118.5" y="54.9">30</text>
<text x="182.4" y="60">3</text>
<text x="182.4" y="54.9">2</text>
<text x="257.7" y="54.9">32</text>
<text x="257.7" y="60">31</text>
<text x="46.5" y="65">1</text>
<text x="65" y="61.7">3</text>
<text x="65" y="65">4</text>
<text x="118.5" y="65">27</text>
<text x="118.5" y="61.7">28</text>
<text x="182.4" y="65">4</text>
<text x="257.7" y="65">30</text>
<text x="28" y="68.4">1</text>
<text x="65" y="68.4">5</text>
<text x="65" y="71.7">6</text>
<text x="118.5" y="71.7">25</text>
<text x="118.5" y="68.4">26</text>
<text x="182.4" y="70.1">5</text>
<text x="257.7" y="70.1">29</text>
<text x="65" y="75.1">7</text>
<text x="118.5" y="75.1">24</text>
<text x="182.4" y="75.1">6</text>
<text x="257.7" y="75.1">28</text>
<text x="65" y="78.4">8</text>
<text x="65" y="81.8">9</text>
<text x="118.5" y="81.8">22</text>
<text x="118.5" y="78.4">23</text>
<text x="182.4" y="80.1">7</text>
<text x="257.7" y="80.1">27</text>
<text x="64.2" y="85.1">10</text>
<text x="118.5" y="85.1">21</text>
<text x="182.4" y="85.1">8</text>
<text x="257.7" y="85.1">26</text>
<text x="181.5" y="95.2">10</text>
<text x="182.4" y="90.2">9</text>
<text x="257.7" y="90.2">25</text>
<text x="257.7" y="95.2">24</text>
<text x="76.8" y="98.5" transform="rotate(-90 76.8 98.5)">11</text>
<text x="80.1" y="98.5" transform="rotate(-90 80.1 98.5)">12</text>
<text x="83.4" y="98.5" transform="rotate(-90 83.4 98.5)">13</text>
<text x="86.8" y="98.5" transform="rotate(-90 86.8 98.5)">14</text>
<text x="90.2" y="98.5" transform="rotate(-90 90.2 98.5)">15</text>
<text x="93.5" y="98.5" transform="rotate(-90 93.5 98.5)">16</text>
<text x="96.9" y="98.5" transform="rotate(-90 96.9 98.5)">17</text>
<text x="103.6" y="98.5" transform="rotate(-90 103.6 98.5)">19</text>
<text x="106.9" y="98.5" transform="rotate(-90 106.9 98.5)">20</text>
<text x="181.5" y="100.2">11</text>
<text x="257.7" y="100.2">23</text>
<text x="65" y="106.9">4</text>
<text x="80" y="106.9">3</text>
<text x="65" y="110.3">1</text>
<text x="80" y="110.3">2</text>
<text x="195.8" y="116.9" transform="rotate(-90 195.8 116.9)">12</text>
<text x="200.8" y="116.9" transform="rotate(-90 200.8 116.9)">13</text>
<text x="205.8" y="116.9" transform="rotate(-90 205.8 116.9)">14</text>
<text x="210.9" y="116.9" transform="rotate(-90 210.9 116.9)">15</text>
<text x="215.9" y="116.9" transform="rotate(-90 215.9 116.9)">16</text>
<text x="220.9" y="116.9" transform="rotate(-90 220.9 116.9)">17</text>
<text x="225.9" y="116.9" transform="rotate(-90 225.9 116.9)">18</text>
<text x="231" y="116.9" transform="rotate(-90 231 116.9)">19</text>
<text x="236" y="116.9" transform="rotate(-90 236 116.9)">20</text>
<text x="241" y="116.9" transform="rotate(-90 241 116.9)">21</text>
<text x="246.1" y="116.9" transform="rotate(-90 246.1 116.9)">22</text>
<text x="33.5" y="153.8">GPIO[8]/EXT_WOL/WL_WAKE_HST/WL_LED/BT_LED/ANTSEL2/ SD_OB_INT</text>
<text x="33.5" y="160.5">BT_UART1_OUT/BT_3DD_SYNC/BT_GPIO/(WL_WAKE_HST)/TEST_MD_SEL/ANTSEL0</text>
<text x="33.5" y="157.1">BT_UART1_IN/BT_3DD_SEL/BT_GPIO/BT_LED/ ANTSEL1/ANTSEL1</text>
<text x="33.5" y="167.2">GPIO[11]/BT_DISn/ BT_EXT_WOL</text>
<text x="33.5" y="163.9">GPIO[9]/WL_DISn/EXT_WOL0</text>
<text x="120.2" y="163.9">1</text>
<text x="143.7" y="163.9">1</text>
<text x="33.5" y="173.9">GPIO[4]/EEPROM_SEL/WL_LTE_UART_OUT/BT_GPIO(BT_WAKE_HST)/FM_I2S_WS/FM_I2C_SDA</text>
<text x="33.5" y="170.6">GPIO[12]/HST_WAKE_DEV/LTE_COEX/FM_I2S_SDOUT/WPS</text>
<text x="120.2" y="170.6">1</text>
<text x="143.7" y="170.6">1</text>
<text x="33.5" y="177.2">GPIO[14]/DEV_WAKE_HST/(WL_WAKE_HST)</text>
<text x="120.2" y="177.3">1</text>
<text x="143.7" y="177.3">1</text>
<text x="33.5" y="180.6">GPIO[0]/ICFG0/BT_GPIO0/PCM_IN</text>
<text x="120.2" y="184">1</text>
<text x="143.7" y="184">1</text>
<text x="215.1" y="183.3">Title</text>
<text x="215.1" y="188.3">Size</text>
<text x="215.1" y="191.6">A3</text>
<text x="221.8" y="188.3">Document Number</text>
<text x="270.4" y="188.3">Rev</text>
<text x="272.1" y="189.9">1V5</text>
<text x="215.1" y="193.3">Date:</text>
<text x="220.1" y="193.7">Wednesday, September 30, 2015</text>
<text x="248.6" y="193.3">Sheet</text>
<text x="257" y="193.3">1</text>
<text x="262" y="193.3">of</text>
<text x="267.1" y="193.3">1</text>
<text x="124.1" y="209.1">GPIO[2]/ICFG2/BT_GPIO2/PCM_SYNC</text>
<text x="124.1" y="205.8">GPIO[1]/SPS_LDO_SEL/BT_GPIO1/PCM_OUT</text>
<text x="124.1" y="212.5">GPIO[3]/ICFG3/BT_GPIO3/PCM_CLK</text>
</g>
<g font-size="1.5" fill="#004080">
<text x="190.2" y="47.1" transform="rotate(-90 190.2 47.1)">TP3(NC)</text>
<text x="191.9" y="47.1" transform="rotate(-90 191.9 47.1)">TP2(NC)</text>
<text x="193.5" y="47.1" transform="rotate(-90 193.5 47.1)">TP1(NC)</text>
<text x="217" y="43.3" transform="rotate(-90 217 43.3)">NC</text>
<text x="222" y="43.3" transform="rotate(-90 222 43.3)">NC</text>
<text x="237.1" y="44.5" transform="rotate(-90 237.1 44.5)">GND</text>
<text x="242.1" y="47.7" transform="rotate(-90 242.1 47.7)">CHIP_EN</text>
<text x="67.9" y="51">EPAD</text>
<text x="77.9" y="51.6" transform="rotate(-90 77.9 51.6)">GPIO[9]</text>
<text x="81.2" y="52.5" transform="rotate(-90 81.2 52.5)">GPIO[11]</text>
<text x="84.5" y="52.5" transform="rotate(-90 84.5 52.5)">GPIO[12]</text>
<text x="87.9" y="51.6" transform="rotate(-90 87.9 51.6)">GPIO[4]</text>
<text x="91.3" y="52.7" transform="rotate(-90 91.3 52.7)">UART_IN</text>
<text x="104.7" y="52.5" transform="rotate(-90 104.7 52.5)">VBAT_IN</text>
<text x="185.3" y="51">GND</text>
<text x="196.9" y="51.1" transform="rotate(-90 196.9 51.1)">UART_CTS_N</text>
<text x="201.9" y="49.3" transform="rotate(-90 201.9 49.3)">UART_RXD</text>
<text x="206.9" y="49.1" transform="rotate(-90 206.9 49.1)">UART_TXD</text>
<text x="212" y="51.1" transform="rotate(-90 212 51.1)">UART_RTS_N</text>
<text x="227" y="51.8" transform="rotate(-90 227 51.8)">BT_XTAL_OUT</text>
<text x="232.1" y="50.1" transform="rotate(-90 232.1 50.1)">BT_XTAL_IN</text>
<text x="247.2" y="48.9" transform="rotate(-90 247.2 48.9)">BT_RST_N</text>
<text x="252.3" y="51">GND</text>
<text x="67.9" y="56">VDIO_33</text>
<text x="67.9" y="59.4">CHIP_EN</text>
<text x="94.6" y="54.2" transform="rotate(-90 94.6 54.2)">UART_RTS</text>
<text x="98" y="54.2" transform="rotate(-90 98 54.2)">UART_CTS</text>
<text x="101.3" y="54.4" transform="rotate(-90 101.3 54.4)">UART_OUT</text>
<text x="108" y="54.2" transform="rotate(-90 108 54.2)">VBAT_OUT</text>
<text x="109.7" y="59.4">SW_GND</text>
<text x="111.3" y="56">SW_LX</text>
<text x="185.3" y="56">WL_BT_ANT</text>
<text x="253.4" y="56">NC</text>
<text x="67.9" y="62.8">GPIO[8]</text>
<text x="106.3" y="62.8">VD12_DCORE</text>
<text x="185.3" y="61.1">GND</text>
<text x="252.3" y="61.1">GND</text>
<text x="24.1" y="69.5">TP</text>
<text x="42.5" y="66.1">TP</text>
<text x="67.9" y="66.1">BT_UART1_IN</text>
<text x="67.9" y="69.5">BT_UART1_OUT</text>
<text x="110.9" y="69.5">VDD_IO</text>
<text x="111.1" y="66.1">VD33IO</text>
<text x="185.3" y="71.2">NC</text>
<text x="185.3" y="66.1">NC</text>
<text x="244.2" y="71.2">WL_VDD_TXCO</text>
<text x="249.2" y="66.1">TCXO_IN</text>
<text x="67.9" y="72.8">VA12_RF</text>
<text x="67.9" y="76.2">VA12_RFRTX</text>
<text x="111.6" y="76.2">SD_D3</text>
<text x="111.6" y="72.8">SD_D2</text>
<text x="185.3" y="76.2">BT_WAKE</text>
<text x="247.3" y="76.2">PCM_SYNC</text>
<text x="67.9" y="79.5">VA33_RFPAD</text>
<text x="67.9" y="82.9">RFIO</text>
<text x="110.1" y="79.5">SD_CMD</text>
<text x="110.6" y="82.9">SD_CLK</text>
<text x="185.3" y="81.2">BT_HOST_WAKE</text>
<text x="250" y="81.2">PCM_IN</text>
<text x="67.9" y="86.2">VA33_RFPA</text>
<text x="111.6" y="86.2">SD_D0</text>
<text x="185.3" y="86.2">NC</text>
<text x="248.5" y="86.2">PCM_CLK</text>
<text x="77.9" y="94.7" transform="rotate(-90 77.9 94.7)">VA12_SYN</text>
<text x="81.2" y="94.7" transform="rotate(-90 81.2 94.7)">VA33_SYN</text>
<text x="84.5" y="94.7" transform="rotate(-90 84.5 94.7)">XI</text>
<text x="87.9" y="94.7" transform="rotate(-90 87.9 94.7)">XO</text>
<text x="91.3" y="94.7" transform="rotate(-90 91.3 94.7)">GPIO[14]</text>
<text x="94.6" y="94.7" transform="rotate(-90 94.6 94.7)">GPIO[0]</text>
<text x="98" y="94.7" transform="rotate(-90 98 94.7)">GPIO[1]</text>
<text x="101.3" y="94.7" transform="rotate(-90 101.3 94.7)">GPIO[2]</text>
<text x="104.7" y="94.7" transform="rotate(-90 104.7 94.7)">GPIO[3]</text>
<text x="108" y="94.7" transform="rotate(-90 108 94.7)">SD_D1</text>
<text x="185.3" y="91.3">VBAT</text>
<text x="248.3" y="91.3">PCM_OUT</text>
<text x="185.3" y="101.3">WL_XTAL_OUT</text>
<text x="185.3" y="96.3">WL_XTAL_IN</text>
<text x="249.2" y="101.3">VIN_LDO</text>
<text x="252.6" y="96.3">LPO</text>
<text x="67.9" y="111.4">XTALP</text>
<text x="67.9" y="108">GND</text>
<text x="73.3" y="108">XTALP</text>
<text x="74.6" y="111.4">GND</text>
<text x="196.9" y="113.2" transform="rotate(-90 196.9 113.2)">WL_REG_ON</text>
<text x="201.9" y="113.2" transform="rotate(-90 201.9 113.2)">WL_HOST_WAKE</text>
<text x="206.9" y="113.2" transform="rotate(-90 206.9 113.2)">SDIO_DATA_2</text>
<text x="212" y="113.2" transform="rotate(-90 212 113.2)">SDIO_DATA_3</text>
<text x="217" y="113.2" transform="rotate(-90 217 113.2)">SDIO_DATA_CMD</text>
<text x="222" y="113.2" transform="rotate(-90 222 113.2)">SDIO_DATA_CLK</text>
<text x="227" y="113.2" transform="rotate(-90 227 113.2)">SDIO_DATA_0</text>
<text x="232.1" y="113.2" transform="rotate(-90 232.1 113.2)">SDIO_DATA_1</text>
<text x="237.1" y="113.2" transform="rotate(-90 237.1 113.2)">GND</text>
<text x="242.1" y="113.2" transform="rotate(-90 242.1 113.2)">VIN_LDO_OUT</text>
<text x="247.2" y="113.2" transform="rotate(-90 247.2 113.2)">VDDIO</text>
<text x="115.7" y="165">pad</text>
<text x="139.1" y="165">pad</text>
<text x="115.7" y="171.7">pad</text>
<text x="139.1" y="171.7">pad</text>
<text x="115.7" y="178.4">pad</text>
<text x="139.1" y="178.4">pad</text>
<text x="115.7" y="185.1">pad</text>
<text x="139.1" y="185.1">pad</text>
</g>
<g font-size="1.2">
<text x="138.6" y="1.3">1</text>
<text x=".4" y="99.1">A</text>
<text x="275.9" y="99.1">A</text>
<text x="138.6" y="195.6">1</text>
</g>
</svg>
